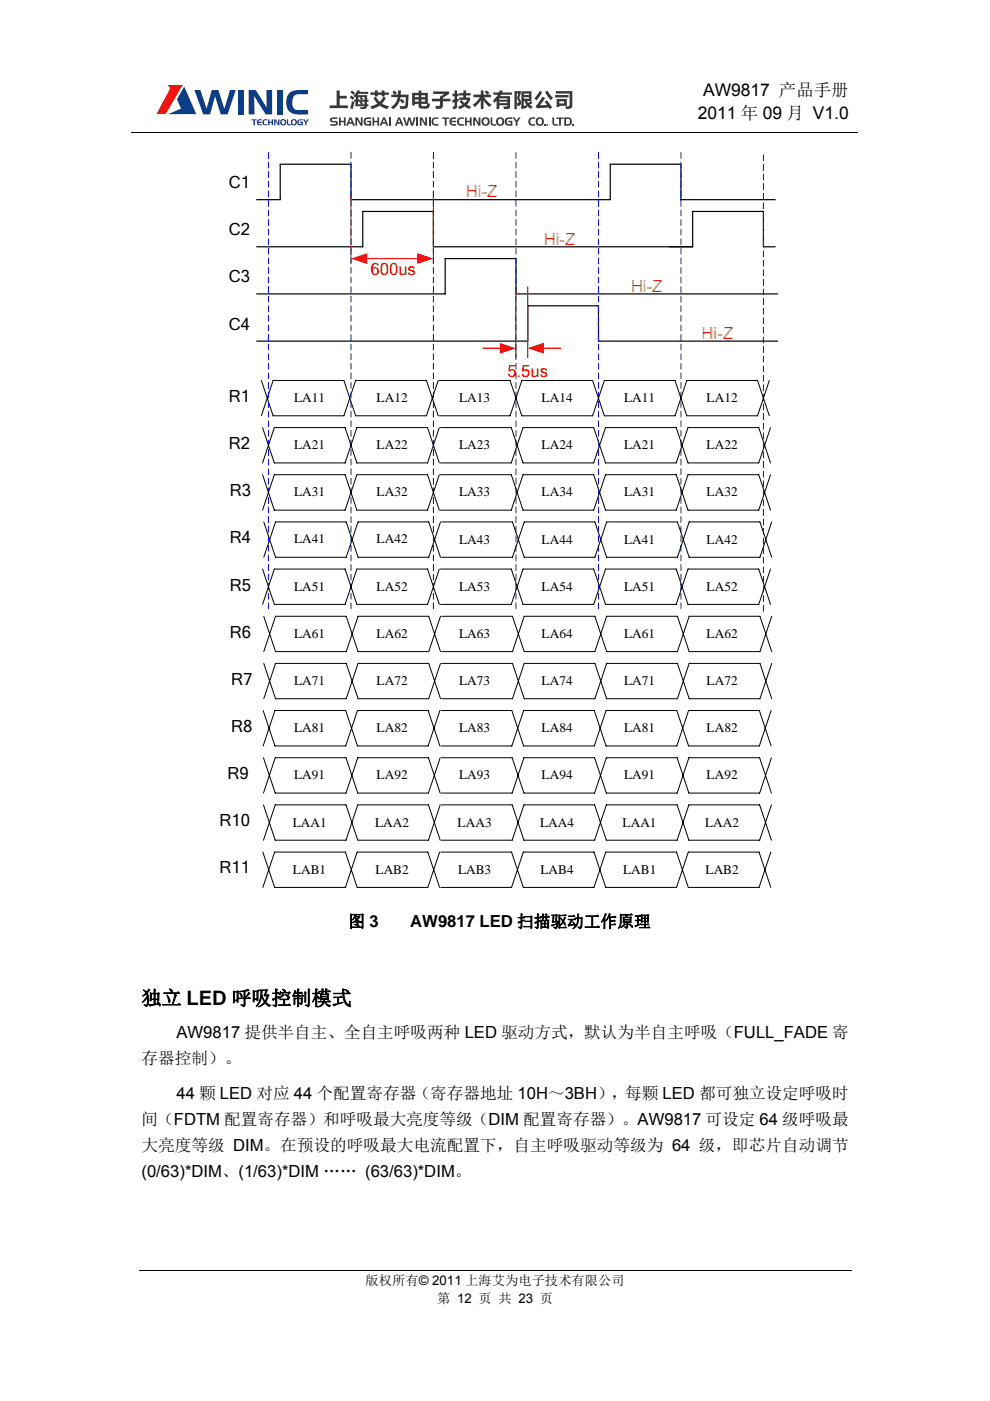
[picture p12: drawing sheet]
<svg xmlns="http://www.w3.org/2000/svg" width="210mm" height="297mm" viewBox="0 0 210 297" stroke-linecap="round" stroke-linejoin="round" font-family="sans-serif">
<g fill="#393633">
<path d="M71.4 19.2h.7v1.1h1.4v.6h-1.4v1.5h1.7v.5h-3.9v-.5h1.5z" fill-rule="evenodd"/>
<path d="M75.8 19.2h.6l-.1 .3h1.8v.4h-2.1l-.2 .3h2.1v.9h.3v.5h-.3l-.1 .5h.3v.4h-.3a.69 .69 0 0 1-1 .6h-.3l-.1-.4h.8l.1-.2h-2l.1-.9h-.3v-.5h.4v-.6l-.2 .2-.3-.4zM76.6 20.6l.4 .3-.2 .2h.5v-.5zM76.1 20.6l-.1 .5h.7l-.5-.3 .3-.2zM75.9 21.6v.5h.7l-.4-.3 .3-.2zM76.6 21.6l.4 .3-.2 .2h.5v-.5zM74.7 19.2l.6 .5-.4 .4-.6-.5zM74.5 20.3l.7 .5-.4 .4-.6-.6zM74.7 21.4l.5 .2-.4 1.5-.5-.1z" fill-rule="evenodd"/>
<path d="M78.6 19.6h.9v-.4h.6v.4h.9v-.4h.6v.4h.9v.5h-.9v.3h-.6v-.3h-.9v.3h-.6v-.3h-.9zM79.2 20.8l.5-.3 .8 1.1 .8-1.1 .6 .3-.9 1.2 1.5 .5-.3 .6-1.7-.7-1.7 .8-.3-.7 1.6-.5z" fill-rule="evenodd"/>
<path d="M83.2 19.5l.4-.3 .6 .5-.4 .4h.6v-.9h.6v.9h1.7l-.1 1.8a.94 .94 0 0 1-1.2 1.2h-.5l-.1-.6 1.1-.1 .2-1.8h-1.2l-.1 .7 .4-.4 .6 .6-.4 .4-.6-.6-.4 .9-.6 .7-.4 .3-.5-.5 1-.9 .4-1.2h-1.3v-.5h.7z" fill-rule="evenodd"/>
<path d="M87.4 19.7h1.4v-.5h.6v.5h1.3v2.2l.5 .1a.93 .93 0 0 1-1.3 1 .82 .82 0 0 1-1.1-.5v-.5h-.8v.4h-.6zM89.4 20.2v.4h.8v-.4zM88 20.2v.4h.8v-.4zM89.4 21.1v.4h.8v-.4zM88 21.1v.4h.8v-.4zM89.4 22v.4a.91 .91 0 0 0 1.1 0l.1-.4z" fill-rule="evenodd"/>
<path d="M91.9 19.4h3.3v.5l-1.3 .8v.2h1.6v.6h-1.6l-.1 1.3-.3 .3h-1l-.2-.6 .9-.1 .1-.9h-1.7v-.6h1.7v-.4l1-.6h-2.4z" fill-rule="evenodd"/>
<path d="M97.4 19.7h.9v-.5h.5v.5h1v.5h-1v.5h.9v.6l-.7 .9 .9 .4-.3 .5-1-.5-1.2 .6-.3-.6 1-.4-.6-.7 .4-.3 .7 .7 .5-.7h-1.7v-.5h.9v-.5h-.9zM96.4 19.2h.5v.7h.4v.5h-.4v.6l.4-.1v.6h-.4l-.1 1.4-.7 .2-.1-.5 .4-.1v-.8l-.4 .1-.1-.6 .5-.1v-.7h-.4v-.5h.4z" fill-rule="evenodd"/>
<path d="M100.4 20.1h1.6v-.9h.6v.9h.8l-.6-.6 .3-.3 .7 .5-.4 .4h.7v.5h-1.4l.8 1 .8 .6-.5 .5-1.2-1.4v1.8h-.6v-1.9l-1.3 1.5-.4-.5 .7-.5 .8-1.1h-1.4z" fill-rule="evenodd"/>
<path d="M104.6 19.6h1.2l.2-.4h.6l-.1 .4h2.1v.5h-2.3l-.2 .3h2.1v2.3a.79 .79 0 0 1-1.3 .3l-.2-.4h.7l.2-.3h-1.7v.8h-.6v-1.7l-.5 .5-.2-.7 1-1.1h-1zM105.9 20.8v.3h1.7v-.3zM105.9 21.6v.3h1.7v-.3z" fill-rule="evenodd"/>
<path d="M109.1 19.3h1.4l-.4 1.5a.9 .9 0 0 1 .4 1 .9 .9 0 0 1-.8 .7l-.1-.7h.4v-.4a1.49 1.49 0 0 1-.1-1.6h-.3v3.4h-.5zM110.6 19.3h2.1l-.1 2.1 .3 .4-.6 .4 .6 .3-.2 .6-1-.7v.4l-1 .4-.2-.5 .1-.3zM111.1 19.8v.4h1.1v-.4zM111.1 20.6v.3h1.1v-.3zM111.1 21.4v1.1l.6-.2-.4-.9zM111.8 21.4l.2 .5 .6-.5z" fill-rule="evenodd"/>
<path d="M115.6 19.5l.5-.3 1.2 1.6-.5 .4zM114.4 19.3l.6 .2-.4 .8-.9 1-.4-.5zM115 20.5l.6 .3-1.1 1.5h1.5l-.5-.7 .5-.3 1.1 1.5-.5 .4-.2-.4-2.5 .2-.3-.5 .7-.7z" fill-rule="evenodd"/>
<path d="M117.9 19.3h3.5v3a.87 .87 0 0 1-1.4 .7l-.1-.5h.7l.2-.2v-2.5h-2.9zM117.7 20.2h2.9v.5h-2.9zM118.1 21h2.1v1.4h-1.6v.3h-.5zM118.6 21.5v.4h1.1v-.4z" fill-rule="evenodd"/>
</g>
<path d="M39.1 18.4l2.5 5.8h-6l2.8-1.2-.9-1.9z" fill-rule="evenodd" fill="#0c3e87"/>
<path d="M35.4 18h3.4l-3.6 6.2h-2l2.8-5.3-.1-.4z" fill-rule="evenodd" fill="#da251d"/>
<g fill="#0c3e87">
<path d="M41.2 19.1h1.3l1.3 4 1.1-4h1.4l1.3 4 1.2-4h1.2l-1.7 5.2h-1.5l-1.2-3.9-1 3.9h-1.5z" fill-rule="evenodd"/>
<path d="M52.7 19.1h1.6l2.3 3.7-.1-3.7h1.2v5.2h-1.4l-2.4-3.9 .1 3.9h-1.3z" fill-rule="evenodd"/>
<path d="M61.4 19.7a5.9 5.9 0 0 1 3.9-.6v.9h-1.9a1.43 1.43 0 0 0-1.4 1.8l.1 .7a1.2 1.2 0 0 0 1.5 .8h1.7v1h-1.4a2.53 2.53 0 0 1-3.2-2.5l.1-.9z" fill-rule="evenodd"/>
<path d="M53.3 25.3h1.1v.2h-.4v1.1h-.2v-1.1h-.5z" fill-rule="evenodd"/>
<path d="M54.6 25.6l.2-.2 .7-.1v.2l-.6 .1-.1 .2h.7v.2h-.7l.1 .3 .6 .1v.2l-.8-.1a.73 .73 0 0 1-.1-.9z" fill-rule="evenodd"/>
<path d="M55.7 25.5l.3-.2h.7v.2h-.6l-.1 .2a.41 .41 0 0 0 .2 .7h.5v.2a.73 .73 0 0 1-.9-.2 .73 .73 0 0 1-.1-.9z" fill-rule="evenodd"/>
<path d="M56.9 25.3h.2v.5h.5v-.5h.3v1.3h-.3v-.6h-.5v.6h-.2z" fill-rule="evenodd"/>
<path d="M58.1 25.3h.4l.5 .9v-.9h.3v1.3h-.3l-.6-1v1h-.3z" fill-rule="evenodd"/>
<path d="M59.6 25.4a.7 .7 0 0 1 1 .1 .7 .7 0 0 1-.1 1 .7 .7 0 0 1-1-.3zM59.8 25.6a.49 .49 0 0 0 .3 .8 .49 .49 0 0 0 .2-.8z" fill-rule="evenodd"/>
<path d="M60.8 25.3h.3v.9l.6 .2v.2l-.6-.1-.2-.1z" fill-rule="evenodd"/>
<path d="M61.7 25.9a.68 .68 0 0 1 1.3 0 .68 .68 0 0 1-1.3 0zM62.1 25.6a.44 .44 0 0 0-.1 .6 .44 .44 0 0 0 .6 0 .44 .44 0 0 0 0-.6z" fill-rule="evenodd"/>
<path d="M63.3 25.4l.9-.1v.2h-.7a.47 .47 0 0 0-.1 .6 .47 .47 0 0 0 .5 .2v-.3h-.3v-.2h.6v.8h-.8a.69 .69 0 0 1-.1-1.2z" fill-rule="evenodd"/>
<path d="M64.2 25.3h.4l.3 .5 .3-.5h.3l-.5 .7v.6h-.3v-.6z" fill-rule="evenodd"/>
</g>
<g fill="#0c3e87">
<path d="M50.5 19.1h1.2v5.2h-1.2z"/>
<path d="M58.8 19.1h1.2v5.2h-1.2z"/>
</g>
<g fill="#393633">
<path d="M70.1 25.1l.3-.2h1.2v.3h-1l-.2 .2 .1 .2h.8a.52 .52 0 0 1 .3 .6 .52 .52 0 0 1-.5 .4h-1v-.3h1.1v-.3l-.6-.1a.52 .52 0 0 1-.6-.2 .52 .52 0 0 1 .1-.6z" fill-rule="evenodd"/>
<path d="M71.9 24.9h.4v.7h.6v-.7h.4v1.7h-.4v-.7h-.6v.7h-.4z" fill-rule="evenodd"/>
<path d="M74.3 25.3l-.2 .6h.5zM74.1 24.9h.4l.8 1.7h-.4l-.2-.4h-.7l-.2 .4h-.4z" fill-rule="evenodd"/>
<path d="M75.4 24.9h.4l.7 1.2v-1.2h.4v1.7h-.4l-.8-1.3 .1 1.3h-.4z" fill-rule="evenodd"/>
<path d="M77.3 25.1l.6-.2h.8v.3h-.9a.63 .63 0 0 0-.3 .7 .63 .63 0 0 0 .5 .4h.4v-.4h-.5v-.3h.8v1h-1.2l-.2-.2-.2-.5z" fill-rule="evenodd"/>
<path d="M79 24.9h.4v.7h.7v-.7h.3v1.7h-.3v-.7h-.7v.7h-.4z" fill-rule="evenodd"/>
<path d="M81.4 25.3l-.2 .6h.5zM81.3 24.9h.3l.8 1.7h-.4l-.2-.4h-.7l-.2 .4h-.4z" fill-rule="evenodd"/>
<path d="M84.6 25.3l-.2 .6h.5zM84.5 24.9h.4l.7 1.7h-.4l-.2-.4h-.7l-.2 .4h-.4z" fill-rule="evenodd"/>
<path d="M85.5 24.9h.4l.4 1.3 .3-1.3h.4l.4 1.3 .4-1.3h.4l-.6 1.7h-.4l-.4-1.3-.3 1.3h-.5z" fill-rule="evenodd"/>
<path d="M89 24.9h.5l.7 1.2v-1.2h.4v1.7h-.5l-.7-1.3v1.3h-.4z" fill-rule="evenodd"/>
<path d="M91.8 25.1l.3-.2h.9v.3h-.6a.6 .6 0 0 0-.5 .5 .6 .6 0 0 0 .3 .6h.8v.3a1 1 0 0 1-1.3-.2 1 1 0 0 1 .1-1.3z" fill-rule="evenodd"/>
<path d="M93.8 24.9h1.5v.3h-.6v1.4h-.4v-1.4h-.5z" fill-rule="evenodd"/>
<path d="M95.6 25.1l1.2-.2v.3l-.9 .1-.2 .3h1.1v.3h-1.1l.2 .4h.9v.3a1 1 0 0 1-1.3-.2 1 1 0 0 1 .1-1.3z" fill-rule="evenodd"/>
<path d="M97.2 25.1l.3-.2h.9v.3h-.6l-.4 .2a.7 .7 0 0 0 .2 .8 .7 .7 0 0 0 .8 .1v.3h-.9l-.3-.2-.2-.5z" fill-rule="evenodd"/>
<path d="M98.6 24.9h.4v.7h.7v-.7h.3v1.7h-.3v-.7h-.7v.7h-.4z" fill-rule="evenodd"/>
<path d="M100.4 24.9h.4l.7 1.2v-1.2h.4v1.7h-.4l-.8-1.3v1.3h-.3z" fill-rule="evenodd"/>
<path d="M102.1 25.8a.91 .91 0 0 1 1.8 0 .91 .91 0 0 1-1.8 0zM102.6 25.3a.63 .63 0 0 0 .3 1.1h.2a.67 .67 0 0 0 .3-1l-.3-.2z" fill-rule="evenodd"/>
<path d="M104.1 24.9h.3v1.3l.8 .2v.2h-.4a.68 .68 0 0 1-.7-.9z" fill-rule="evenodd"/>
<path d="M105.2 25.8a.91 .91 0 0 1 1.8 0 .91 .91 0 0 1-1.8 0zM105.8 25.3a.66 .66 0 0 0 .3 1.1 .66 .66 0 0 0 .3-1.1z" fill-rule="evenodd"/>
<path d="M107.3 25.1l.5-.2h.9v.3h-1a.63 .63 0 0 0 .3 1.1h.3v-.4h-.5v-.3h.9v1h-1.2l-.3-.2-.1-.5z" fill-rule="evenodd"/>
<path d="M108.7 24.9h.4l.5 .7 .4-.7h.4l-.6 1v.7h-.4v-.7z" fill-rule="evenodd"/>
<path d="M112.3 25.1l.3-.2h.9v.3h-.6a.61 .61 0 0 0-.5 .5 .61 .61 0 0 0 .4 .6h.7v.3a1.07 1.07 0 0 1-1.3-.3l-.1-.9z" fill-rule="evenodd"/>
<path d="M113.6 25.8a.91 .91 0 0 1 1.8 0 .91 .91 0 0 1-1.8 0zM114.2 25.3l-.2 .5 .2 .5a.55 .55 0 0 0 .7-.1 .55 .55 0 0 0 0-.7l-.3-.3z" fill-rule="evenodd"/>
<path d="M115.9 26.3h.3l-.2 .6z" fill-rule="evenodd"/>
<path d="M117.2 24.9h.3l.1 1.3 .8 .2v.2a.85 .85 0 0 1-1-.1 .85 .85 0 0 1-.2-.8z" fill-rule="evenodd"/>
<path d="M118 24.9h1.5v.3h-.5v1.4h-.4v-1.4h-.6z" fill-rule="evenodd"/>
<path d="M120.1 25.2v1.1a.67 .67 0 0 0 .7-.2 .67 .67 0 0 0 0-.8zM119.7 24.9h.4a.93 .93 0 0 1 1.2 .9 .93 .93 0 0 1-1.2 .9l-.4-.1z" fill-rule="evenodd"/>
</g>
<g fill="#393633">
<path d="M82.5 24.9h.4v1.7h-.4z"/>
<path d="M88.3 24.9h.4v1.7h-.4z"/>
<path d="M90.9 24.9h.4v1.7h-.4z"/>
<path d="M115.4 26.3h.3v.3h-.3z"/>
<path d="M121.5 26.3h.2v.3h-.2z"/>
</g>
<path d="M27.9 28.1h154M55.4 80.7l2.5 7.5h15l2.5-7.5M55.4 88.2l2.5-7.5h15l2.5 7.5M29.5 269.3h151.1" fill="none" stroke="#000" stroke-width=".21"/>
<path d="M54.4 42.3h5v-7.5h15v7.5h55v-7.5h15v7.5h20M54.4 52.3h22.5v-7.5h15v7.5h55v-7.5h15v7.5M54.4 62.3h40v-7.5h15v7.5h55.5M54.4 72.3h57.5v-7.5h15v7.5h38" fill="none" stroke="#000" stroke-width=".25"/>
<path d="M74.4 40.8v15M77.6 54.8h11.2M91.9 40.8v15" fill="none" stroke="#f00" stroke-width=".25"/>
<g fill="#f00">
<path d="M74.4 54.8l3.5-1.1v2.3z"/>
<path d="M88.5 53.7l3.4 1.1-3.4 1.2z"/>
</g>
<path d="M102.4 73.8h3.9M109.4 60.8v15M111.9 60.8v15" fill="none" stroke="#f00" stroke-width=".25"/>
<path d="M106 72.7l3.4 1.1-3.4 1.2z" fill="#f00"/>
<path d="M115.1 73.8h3.8" fill="none" stroke="#f00" stroke-width=".25"/>
<path d="M111.9 73.8l3.5-1.1v2.3z" fill="#f00"/>
<path d="M56.9 32.3v97.5M74.4 32.3v97.5M91.9 32.3v97.5M109.4 32.3v97.5M126.9 32.3v97.5M144.4 32.3v97.5M161.9 32.8v97.5" fill="none" stroke="#00f" stroke-width=".21" stroke-dasharray="1.3 .8"/>
<path d="M161.9 52.3h2.5" fill="none" stroke="#000" stroke-width=".25"/>
<g fill="none" stroke="#000" stroke-width=".21">
<path d="M55.7 90.7l2.5 7.4h15l2.5-7.4h15l2.5 7.4M75.4 80.7h15l2.5 7.5M92.9 80.7l-2.5 7.5h-15M93.2 80.7h15l2.5 7.5h15l2.5-7.5h15l2.5 7.5h15l2.5-7.5M93.2 88.2h15l2.5-7.5h15l2.5 7.5h15l2.5-7.5h15l2.5 7.5M93.2 90.7l-2.5 7.4h-15l-2.5-7.4h-15l-2.5 7.4M93.4 90.7h15l2.5 7.4h15l2.5-7.4h15l2.5 7.4h15l2.5-7.4M93.4 98.1h15l2.5-7.4h15l2.5 7.4h15l2.5-7.4h15l2.5 7.4M55.7 100.6l2.5 7.6h15l2.5-7.6h15l2.5 7.6M55.9 110.7l2.5 7.5h15l2.5-7.5h15l2.5 7.5M93.2 100.6l-2.5 7.6h-15l-2.5-7.6h-15l-2.5 7.6M93.4 100.6h15l2.5 7.6h15l2.5-7.6h15l2.5 7.6h15l2.5-7.6"/>
<path d="M93.4 108.2h15l2.5-7.6h15l2.5 7.6h15l2.5-7.6h15l2.5 7.6M93.4 110.7l-2.5 7.5h-15l-2.5-7.5h-15l-2.5 7.5M93.7 110.7h15l2.5 7.5h15l2.5-7.5h15l2.5 7.5h15l2.5-7.5M93.7 118.2h15l2.5-7.5h15l2.5 7.5h15l2.5-7.5h15l2.5 7.5M55.7 120.6l2.5 7.5h15l2.5-7.5h15l2.5 7.5M55.9 130.7l2.5 7.5h15l2.5-7.5h15l2.5 7.5M93.2 120.6l-2.5 7.5h-15l-2.5-7.5h-15l-2.5 7.5M93.4 120.6h15l2.5 7.5h15l2.5-7.5h15l2.5 7.5h15l2.5-7.5M93.4 128.1h15l2.5-7.5h15l2.5 7.5h15l2.5-7.5h15l2.5 7.5M93.4 130.7l-2.5 7.5h-15l-2.5-7.5h-15l-2.5 7.5M93.7 130.7h15l2.5 7.5h15l2.5-7.5h15l2.5 7.5h15l2.5-7.5M93.7 138.2h15l2.5-7.5h15l2.5 7.5h15l2.5-7.5h15l2.5 7.5"/>
<path d="M55.8 150.6l2.5 7.6h15l2.5-7.6h15l2.5 7.6M55.9 140.7l2.5 7.4h15l2.5-7.4h15l2.5 7.4M93.3 150.6l-2.5 7.6h-15l-2.5-7.6h-15l-2.5 7.6M93.4 140.7l-2.5 7.4h-15l-2.5-7.4h-15l-2.5 7.4M93.6 150.6h15l2.5 7.6h14.9l2.5-7.6h15.1l2.4 7.6h15.1l2.5-7.6M93.6 158.2h15l2.5-7.6h14.9l2.5 7.6h15.1l2.4-7.6h15.1l2.5 7.6M93.7 140.7h15l2.5 7.4h15l2.5-7.4h15l2.5 7.4h15l2.5-7.4M93.7 148.1h15l2.5-7.4h15l2.5 7.4h15l2.5-7.4h15l2.5 7.4M55.9 160.7l2.5 7.4h15l2.5-7.4h15l2.5 7.4M55.9 170.6l2.5 7.5h15l2.5-7.5h15l2.5 7.5M93.4 160.7l-2.5 7.4h-15l-2.5-7.4h-15l-2.5 7.4M93.4 170.6l-2.5 7.5h-15l-2.5-7.5h-15l-2.5 7.5"/>
<path d="M93.6 160.7h15l2.5 7.4h15l2.5-7.4h15l2.5 7.4h15l2.5-7.4M93.6 168.1h15l2.5-7.4h15l2.5 7.4h15l2.5-7.4h15l2.5 7.4M93.6 170.6h15l2.5 7.5h15l2.5-7.5h15l2.5 7.5h15l2.5-7.5M93.6 178.1h15l2.5-7.5h15l2.5 7.5h15l2.5-7.5h15l2.5 7.5M55.8 180.7l2.5 7.5h15l2.5-7.5h14.9l2.5 7.5M93.2 180.7l-2.5 7.5h-14.9l-2.5-7.5h-15l-2.5 7.5M93.5 180.7h15l2.5 7.5h15l2.5-7.5h15l2.5 7.5h15l2.5-7.5M93.5 188.2h15l2.5-7.5h15l2.5 7.5h15l2.5-7.5h15l2.5 7.5"/>
</g>
<text font-size="4.2" x="30" y="213.1">独立 LED 呼吸控制模式</text>
<g font-size="3.7">
<text x="149.1" y="20.4">AW9817 产品手册</text>
<text x="148" y="25.2">2011 年 09 月 V1.0</text>
</g>
<g font-size="3.5">
<text x="48.5" y="39.9">C1</text>
<text x="48.5" y="49.9">C2</text>
<text x="48.5" y="59.9">C3</text>
<text x="48.5" y="69.9">C4</text>
<text x="48.5" y="85.2">R1</text>
<text x="48.5" y="95.2">R2</text>
<text x="48.7" y="105.2">R3</text>
<text x="48.7" y="115.2">R4</text>
<text x="48.7" y="125.2">R5</text>
<text x="48.7" y="135.2">R6</text>
<text x="49" y="145.2">R7</text>
<text x="49" y="155.2">R8</text>
<text x="48.3" y="165.2">R9</text>
<text x="46.5" y="175.2">R10</text>
<text x="46.5" y="185.2">R11</text>
<text x="73.9" y="196.6">图 3</text>
<text x="87" y="196.6">AW9817 LED 扫描驱动工作原理</text>
<text x="37.4" y="220">AW9817 提供半自主、全自主呼吸两种 LED 驱动方式，默认为半自主呼吸（FULL_FADE 寄</text>
<text x="30" y="225.5">存器控制）。</text>
<text x="37.4" y="233.1">44 颗 LED 对应 44 个配置寄存器（寄存器地址 10H～3BH），每颗 LED 都可独立设定呼吸时</text>
<text x="30" y="238.6">间（FDTM 配置寄存器）和呼吸最大亮度等级（DIM 配置寄存器）。AW9817 可设定 64 级呼吸最</text>
<text x="30" y="244.1">大亮度等级 DIM。在预设的呼吸最大电流配置下，自主呼吸驱动等级为 64 级，即芯片自动调节</text>
<text x="30" y="249.6">(0/63)*DIM、(1/63)*DIM …… (63/63)*DIM。</text>
</g>
<g font-size="3.5" fill="#ff9a00">
<text x="98.8" y="41.9">Hi-Z</text>
<text x="115.3" y="51.9">Hi-Z</text>
<text x="133.8" y="61.9">Hi-Z</text>
<text x="148.8" y="71.9">Hi-Z</text>
</g>
<g font-size="3.5" fill="#f00">
<text x="78.6" y="58.4">600us</text>
<text x="107.6" y="79.9">5.5us</text>
</g>
<g font-size="2.8">
<text x="62.4" y="85.2">LA11</text>
<text x="79.9" y="85.2">LA12</text>
<text x="97.4" y="85.2">LA13</text>
<text x="114.9" y="85.2">LA14</text>
<text x="132.4" y="85.2">LA11</text>
<text x="149.9" y="85.2">LA12</text>
<text x="62.4" y="95.2">LA21</text>
<text x="79.9" y="95.3">LA22</text>
<text x="97.4" y="95.3">LA23</text>
<text x="114.9" y="95.3">LA24</text>
<text x="132.4" y="95.3">LA21</text>
<text x="149.9" y="95.3">LA22</text>
<text x="62.4" y="105.2">LA31</text>
<text x="79.9" y="105.2">LA32</text>
<text x="97.4" y="105.2">LA33</text>
<text x="114.9" y="105.2">LA34</text>
<text x="132.4" y="105.2">LA31</text>
<text x="149.9" y="105.2">LA32</text>
<text x="62.4" y="115.2">LA41</text>
<text x="79.9" y="115.2">LA42</text>
<text x="97.4" y="115.2">LA43</text>
<text x="114.9" y="115.2">LA44</text>
<text x="132.4" y="115.2">LA41</text>
<text x="149.9" y="115.2">LA42</text>
<text x="62.4" y="125.2">LA51</text>
<text x="79.9" y="125.2">LA52</text>
<text x="97.4" y="125.2">LA53</text>
<text x="114.9" y="125.2">LA54</text>
<text x="132.4" y="125.2">LA51</text>
<text x="149.9" y="125.2">LA52</text>
<text x="62.4" y="135.2">LA61</text>
<text x="79.9" y="135.2">LA62</text>
<text x="97.4" y="135.2">LA63</text>
<text x="114.9" y="135.2">LA64</text>
<text x="132.4" y="135.2">LA61</text>
<text x="149.9" y="135.2">LA62</text>
<text x="62.4" y="145.2">LA71</text>
<text x="79.9" y="145.2">LA72</text>
<text x="97.4" y="145.2">LA73</text>
<text x="114.9" y="145.2">LA74</text>
<text x="132.4" y="145.2">LA71</text>
<text x="149.9" y="145.2">LA72</text>
<text x="62.4" y="155.2">LA81</text>
<text x="79.9" y="155.2">LA82</text>
<text x="97.4" y="155.2">LA83</text>
<text x="114.9" y="155.2">LA84</text>
<text x="132.4" y="155.2">LA81</text>
<text x="149.9" y="155.2">LA82</text>
<text x="62.4" y="165.2">LA91</text>
<text x="79.9" y="165.2">LA92</text>
<text x="97.4" y="165.2">LA93</text>
<text x="114.9" y="165.2">LA94</text>
<text x="132.4" y="165.2">LA91</text>
<text x="149.9" y="165.2">LA92</text>
<text x="62.1" y="175.2">LAA1</text>
<text x="79.6" y="175.2">LAA2</text>
<text x="97.1" y="175.2">LAA3</text>
<text x="114.6" y="175.2">LAA4</text>
<text x="132.1" y="175.2">LAA1</text>
<text x="149.6" y="175.2">LAA2</text>
<text x="62.1" y="185.2">LAB1</text>
<text x="79.7" y="185.2">LAB2</text>
<text x="97.2" y="185.2">LAB3</text>
<text x="114.6" y="185.2">LAB4</text>
<text x="132.1" y="185.2">LAB1</text>
<text x="149.6" y="185.2">LAB2</text>
<text x="77.5" y="272.5">版权所有© 2011 上海艾为电子技术有限公司</text>
<text x="92.7" y="276.2">第 12 页 共 23 页</text>
</g>
</svg>
